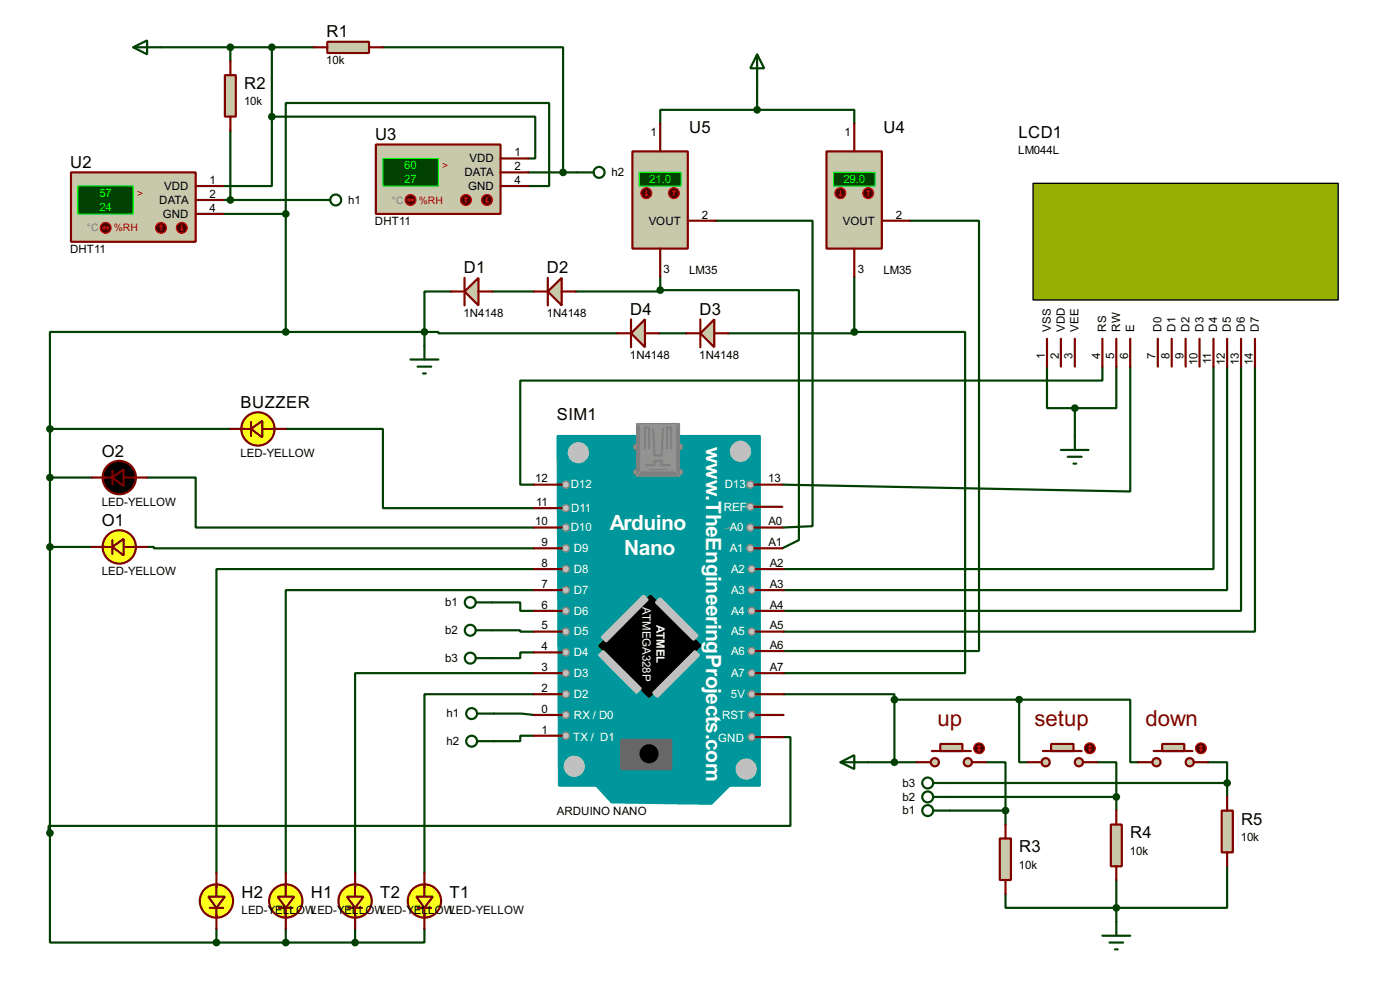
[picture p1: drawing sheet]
<svg xmlns="http://www.w3.org/2000/svg" width="256mm" height="180mm" viewBox="0 0 256 180" stroke-linecap="round" stroke-linejoin="round" font-family="sans-serif">
<g fill="none" stroke="#004000" stroke-width=".4">
<path d="M29.5 8.7h28M42.2 8.7v2.5M49.8 8.7v12.7M70.2 8.7h33v22.9M138.7 15v5.1M40.9 39.2h11.5M40.9 36.6h16.6M42.2 23.9v12.7M49.8 21.4v12.7h-8.9M49.8 21.4h48.3v7.6h-1.3M52.4 39.2v21.6M96.8 34.1h3.8v-15.2h-48.2v20.3"/>
<path d="M96.8 31.6h8.9M138.7 20.1h-17.7v2.6M138.7 20.1h17.8v2.6M82.6 53.4h-4.8v7.4M90.2 53.4h7.6M121 53.1v.3h-15.5M121 53.1h25.4v45.8l-3.1 1.5M121 50.6v2.5M131.1 40.4h17.8v55.9l-5.6 .3M156.5 50.6v10.2M166.7 40.4h12.7v78.8h-35.8M9.2 78.5v74"/>
<path d="M9.2 78.5h33M52.4 78.5h17.8v14.5h27.6M52.4 60.8h-43.2v17.7M52.4 60.8h25.4M77.8 60.8h2.5v.2h32.8M77.8 60.8v2.5M120.7 61h5.1M156.5 60.8v.2h-23.1M156.5 60.8h20.3v62.4h-33.2M191.8 67.1v7.6h5.1M196.9 74.7v5.1M202 67.1v2.6h-106.7v19h2.5"/>
<path d="M204.5 67.1v7.6h-7.6M207.1 67.1v22.9l-63.8-1.3M222.3 67.1v37.1h-78.7M224.8 67.1v40.9h-81.2M227.4 67.1v44.7h-83.8M229.9 67.1v48.5h-86.3M9.2 87.4h7.6M27 87.4h8.9v9.2h61.9M9.2 100.1h7.6M27 100.1h1.2v.3h69.6M90.2 110.3h5.1v1.5h2.5M90.2 115.4h5.1v.2h2.5"/>
<path d="M97.8 108h-45.4v51.8M97.8 104.2h-58.1v55.6M97.8 119.4h-2.5v1.1h-5.1M90.5 130.6h5.1l2.2 .3M97.8 127.1h-20v32.7M97.8 123.2h-32.7v36.6M97.8 134.7h-2.5v1h-4.8M143.6 134.9h1.2v16.3h-135.9v1.3h.3M143.6 127.1h20.3v1M159.1 139.5h8.8M163.9 128.1h22.8M163.9 128.1v11.4"/>
<path d="M180.6 139.5h3.6v8.9M186.7 128.1v11.4h1.6M186.7 128.1h20.4v11.4h1.5M201 139.5h3.5v6.4M221.3 139.5h3.5v3.8M9.2 152.5v20h30.5M174 143.3h50.8M174 145.9h30.5M174 148.4h10.2M184.2 148.4v2.5M204.5 145.9v2.5M224.8 158.6v7.6h-40.6v-2.6"/>
<path d="M224.8 143.3v2.6M39.7 172.5h25.4M39.7 170v2.5M52.4 170v2.5M65.1 170v2.5M77.8 170v2.5h-12.7M204.5 161.1v7.6"/>
</g>
<path d="M189.3 33.6h55.9v21.3h-55.9z" fill="#96af00" stroke="#000" stroke-width=".25"/>
<g fill="none" stroke="#800000" stroke-width=".4">
<path d="M191.8 62v5.1M194.4 62v5.1M196.9 62v5.1M202 62v5.1M204.5 62v5.1M207.1 62v5.1M212.1 62v5.1M214.7 62v5.1M217.2 62v5.1M219.8 62v5.1M222.3 62v5.1M224.8 62v5.1"/>
<path d="M227.4 62v5.1M229.9 62v5.1"/>
</g>
<path d="M13 31.6h22.9v12.7h-22.9z" fill="#c8c8aa" stroke="#800000" stroke-width=".4"/>
<path d="M14.3 34.1h10.1v5.1h-10.1z" fill="#004000" stroke="#0f0" stroke-width=".2"/>
<path d="M35.9 36.6h5M35.9 34.1h5M35.9 39.2h5" fill="none" stroke="#800000" stroke-width=".4"/>
<circle cx="29.5" cy="41.7" r="1" fill="#400000" stroke="#f00" stroke-width=".2"/>
<path d="M29.5 41.2l.3 .3M29.5 41.2l-.2 .3M29.5 41.2v1" fill="none" stroke="#f00" stroke-width=".2"/>
<circle cx="33.3" cy="41.7" r="1" fill="#400000" stroke="#f00" stroke-width=".2"/>
<path d="M33.1 42l.2 .2M33.3 41.2v1M33.6 42l-.3 .2" fill="none" stroke="#f00" stroke-width=".2"/>
<circle cx="19.3" cy="41.7" r="1" fill="#400000" stroke="#f00" stroke-width=".2"/>
<path d="M18.9 41.7h1M18.9 41.7l.2 .3M19.1 41.5l-.2 .2M19.6 41.5l.3 .2M19.9 41.7l-.3 .3" fill="none" stroke="#f00" stroke-width=".2"/>
<path d="M68.9 26.5h22.8v12.7h-22.8z" fill="#c8c8aa" stroke="#800000" stroke-width=".4"/>
<path d="M70.2 29h10.1v5.1h-10.1z" fill="#004000" stroke="#0f0" stroke-width=".2"/>
<path d="M91.7 31.6h5.1M91.7 29h5.1M91.7 34.1h5.1" fill="none" stroke="#800000" stroke-width=".4"/>
<circle cx="85.3" cy="36.6" r="1" fill="#400000" stroke="#f00" stroke-width=".2"/>
<path d="M85.4 36.1l.3 .3M85.4 36.1l-.3 .3M85.4 36.1v1" fill="none" stroke="#f00" stroke-width=".2"/>
<circle cx="89.2" cy="36.6" r="1" fill="#400000" stroke="#f00" stroke-width=".2"/>
<path d="M89 36.9l.2 .2M89.2 36.1v1M89.5 36.9l-.3 .2" fill="none" stroke="#f00" stroke-width=".2"/>
<circle cx="75.2" cy="36.6" r="1" fill="#400000" stroke="#f00" stroke-width=".2"/>
<path d="M74.7 36.6h1M74.7 36.6l.3 .3M75 36.4l-.3 .2M75.5 36.4l.2 .2M75.7 36.6l-.2 .3" fill="none" stroke="#f00" stroke-width=".2"/>
<path d="M24.4 8.7l2.6-1.3v2.6zM24.4 8.7h5.1" fill="none" stroke="#004000" stroke-width=".4"/>
<path d="M151.4 27.7h10.2v17.8h-10.2z" fill="#c8c8aa" stroke="#800000" stroke-width=".4"/>
<path d="M152.7 31.6h7.6v2.5h-7.6z" fill="#004000" stroke="#0f0" stroke-width=".2"/>
<path d="M156.5 22.7v5M156.5 45.5v5.1M161.6 40.4h5.1" fill="none" stroke="#800000" stroke-width=".4"/>
<circle cx="159" cy="35.4" r="1" fill="#400000" stroke="#f00" stroke-width=".2"/>
<path d="M159.1 34.9l-.3 .2M159.1 34.9l.2 .2M159.1 34.9v1" fill="none" stroke="#f00" stroke-width=".2"/>
<circle cx="153.9" cy="35.4" r="1" fill="#400000" stroke="#f00" stroke-width=".2"/>
<path d="M153.7 35.6l.3 .3M154 34.9v1M154.2 35.6l-.2 .3" fill="none" stroke="#f00" stroke-width=".2"/>
<path d="M115.9 27.7h10.1v17.8h-10.1z" fill="#c8c8aa" stroke="#800000" stroke-width=".4"/>
<path d="M117.1 31.6h7.7v2.5h-7.7z" fill="#004000" stroke="#0f0" stroke-width=".2"/>
<path d="M121 22.7v5M121 45.5v5.1M126 40.4h5.1" fill="none" stroke="#800000" stroke-width=".4"/>
<circle cx="123.4" cy="35.4" r="1" fill="#400000" stroke="#f00" stroke-width=".2"/>
<path d="M123.5 34.9l-.3 .2M123.5 34.9l.3 .2M123.5 34.9v1" fill="none" stroke="#f00" stroke-width=".2"/>
<circle cx="118.4" cy="35.4" r="1" fill="#400000" stroke="#f00" stroke-width=".2"/>
<path d="M118.2 35.6l.2 .3M118.4 34.9v1M118.7 35.6l-.3 .3" fill="none" stroke="#f00" stroke-width=".2"/>
<g fill="#c8c8aa" stroke="#800000" stroke-width=".4">
<circle cx="177.3" cy="139.5" r=".75"/>
<circle cx="171.2" cy="139.5" r=".75"/>
</g>
<path d="M170.7 137.5h7.2" fill="none" stroke="#800000" stroke-width=".4"/>
<path d="M172.3 136.2h4v1.3h-4z" fill="#c8c8aa" stroke="#800000" stroke-width=".4"/>
<path d="M167.9 139.5h2.6M178.1 139.5h2.5" fill="none" stroke="#800000" stroke-width=".4"/>
<circle cx="179.3" cy="137" r="1" fill="#400000" stroke="#f00" stroke-width=".2"/>
<path d="M179.1 137.2l.3 .3M179.4 136.5v1M179.4 136.5l-.3 .2M179.4 136.5l.2 .2M179.6 137.2l-.2 .3" fill="none" stroke="#f00" stroke-width=".2"/>
<g fill="#c8c8aa" stroke="#800000" stroke-width=".4">
<circle cx="197.6" cy="139.5" r=".75"/>
<circle cx="191.5" cy="139.5" r=".75"/>
</g>
<path d="M191.1 137.5h7.1" fill="none" stroke="#800000" stroke-width=".4"/>
<path d="M192.6 136.2h4.1v1.3h-4.1z" fill="#c8c8aa" stroke="#800000" stroke-width=".4"/>
<path d="M188.3 139.5h2.5M198.4 139.5h2.6" fill="none" stroke="#800000" stroke-width=".4"/>
<circle cx="199.6" cy="137" r="1" fill="#400000" stroke="#f00" stroke-width=".2"/>
<path d="M199.4 137.2l.3 .3M199.7 136.5v1M199.7 136.5l-.3 .2M199.7 136.5l.3 .2M200 137.2l-.3 .3" fill="none" stroke="#f00" stroke-width=".2"/>
<g fill="#c8c8aa" stroke="#800000" stroke-width=".4">
<circle cx="217.9" cy="139.5" r=".75"/>
<circle cx="211.8" cy="139.5" r=".75"/>
</g>
<path d="M211.4 137.5h7.1" fill="none" stroke="#800000" stroke-width=".4"/>
<path d="M212.9 136.2h4.1v1.3h-4.1z" fill="#c8c8aa" stroke="#800000" stroke-width=".4"/>
<path d="M208.6 139.5h2.5M218.7 139.5h2.6" fill="none" stroke="#800000" stroke-width=".4"/>
<circle cx="220" cy="137" r="1" fill="#400000" stroke="#f00" stroke-width=".2"/>
<path d="M219.8 137.2l.2 .3M220 136.5v1M220 136.5l-.2 .2M220 136.5l.3 .2M220.3 137.2l-.3 .3" fill="none" stroke="#f00" stroke-width=".2"/>
<path d="M154 139.5l2.5-1.3v2.6zM154 139.5h5.1" fill="none" stroke="#004000" stroke-width=".4"/>
<circle cx="77.7" cy="164.9" r="3.1" fill="#ffff1c" stroke="#800000" stroke-width=".4"/>
<path d="M76.5 166.2h2.5M77.8 161.9v2.2M77.8 166.2v1.7" fill="none" stroke="#800000" stroke-width=".4"/>
<path d="M76.3 164.1h3l-1.5 2.1z" fill="#ffff2f" stroke="#800000" stroke-width=".4"/>
<path d="M77.8 159.8v2.6M77.8 167.4v2.6" fill="none" stroke="#800000" stroke-width=".4"/>
<circle cx="65" cy="164.9" r="3.1" fill="#ffff1c" stroke="#800000" stroke-width=".4"/>
<path d="M63.8 166.2h2.5M65.1 161.9v2.2M65.1 166.2v1.7" fill="none" stroke="#800000" stroke-width=".4"/>
<path d="M63.6 164.1h3l-1.5 2.1z" fill="#ffff2f" stroke="#800000" stroke-width=".4"/>
<path d="M65.1 159.8v2.6M65.1 167.4v2.6" fill="none" stroke="#800000" stroke-width=".4"/>
<circle cx="52.3" cy="164.9" r="3.1" fill="#ffff1c" stroke="#800000" stroke-width=".4"/>
<path d="M51.1 166.2h2.5M52.4 161.9v2.2M52.4 166.2v1.7" fill="none" stroke="#800000" stroke-width=".4"/>
<path d="M50.9 164.1h3l-1.5 2.1z" fill="#ffff2f" stroke="#800000" stroke-width=".4"/>
<path d="M52.4 159.8v2.6M52.4 167.4v2.6" fill="none" stroke="#800000" stroke-width=".4"/>
<circle cx="39.6" cy="164.9" r="3.1" fill="#ffff1c" stroke="#800000" stroke-width=".4"/>
<path d="M38.4 166.2h2.5M39.7 161.9v2.2M39.7 166.2v1.7" fill="none" stroke="#800000" stroke-width=".4"/>
<path d="M38.2 164.1h3l-1.5 2.1z" fill="#ffff2f" stroke="#800000" stroke-width=".4"/>
<path d="M39.7 159.8v2.6M39.7 167.4v2.6" fill="none" stroke="#800000" stroke-width=".4"/>
<circle cx="21.8" cy="100.1" r="3.1" fill="#ffff1c" stroke="#800000" stroke-width=".4"/>
<path d="M20.6 98.9v2.5M18.9 100.1h1.7M22.7 100.1h2.2" fill="none" stroke="#800000" stroke-width=".4"/>
<path d="M20.6 100.1l2.1-1.5v3.1z" fill="#ffff2f" stroke="#800000" stroke-width=".4"/>
<path d="M16.8 87.4h3.8M20.6 86.2v2.5M22.7 87.4h4.3M16.8 100.1h2.6M24.4 100.1h2.6" fill="none" stroke="#800000" stroke-width=".4"/>
<g fill="#000" stroke="#800000" stroke-width=".4">
<path d="M20.6 87.4l2.1-1.5v3.1z"/>
<circle cx="21.8" cy="87.4" r="3.1"/>
</g>
<path d="M20.9 87.4h2M21.4 86.9h1v1h-1zM21.9 86.4v2" fill="none" stroke="#000040" stroke-width=".2"/>
<g fill="#004000" stroke="#004000" stroke-width=".4">
<circle cx="65" cy="172.5" r=".5"/>
<circle cx="52.3" cy="172.5" r=".5"/>
</g>
<circle cx="47.2" cy="78.5" r="3.1" fill="#ffff1c" stroke="#800000" stroke-width=".4"/>
<path d="M44.3 78.5h1.7M46 77.3v2.5M48.1 78.5h2.2" fill="none" stroke="#800000" stroke-width=".4"/>
<path d="M46 78.5l2.1-1.5v3.1z" fill="#ffff2f" stroke="#800000" stroke-width=".4"/>
<path d="M42.2 78.5h2.6M49.8 78.5h2.6" fill="none" stroke="#800000" stroke-width=".4"/>
<g fill="#004000" stroke="#004000" stroke-width=".4">
<circle cx="9.1" cy="100.1" r=".5"/>
<circle cx="39.6" cy="172.5" r=".5"/>
</g>
<path d="M102.2 79.8h37v64h-5.5l-3.3 3.3-18.3-.2-2.8-3.1h-6.9z" fill-rule="evenodd" fill="#00979c" stroke="#00979c" stroke-width=".4"/>
<g fill="#000" stroke="#000" stroke-width=".4">
<path d="M109.8 118.2l9.4-9.2 9.1 9.2-9.4 9.4z" fill-rule="evenodd"/>
<circle cx="118.9" cy="138" r="1.55"/>
</g>
<g fill="#c0c0c0" stroke="#c0c0c0" stroke-width=".4">
<path d="M120.2 110.3l.8-.8 6.8 6.9-.7 .7z" fill-rule="evenodd"/>
<path d="M109.8 119.9l.7-.7 6.9 6.8-.8 .8z" fill-rule="evenodd"/>
<path d="M110.3 116.6l7.6-7.6 .8 .8-7.6 7.6z" fill-rule="evenodd"/>
<path d="M127.3 119.2l.8 .7-7.6 7.7-.8-.8z" fill-rule="evenodd"/>
</g>
<path d="M113.8 135.4h9.2v5.4h-9.2z" fill="#686767" stroke="#686767" stroke-width=".4"/>
<path d="M133.7 96.6l-.8 .2" fill="none" stroke="#939393" stroke-width=".18"/>
<circle cx="136.7" cy="140.8" r="1.85" fill="#c0c0c0" stroke="#c0c0c0" stroke-width=".18"/>
<g fill="#c0c0c0" stroke="#808080" stroke-width=".25">
<circle cx="103.6" cy="93" r=".65"/>
<circle cx="103.6" cy="88.7" r=".65"/>
<circle cx="103.6" cy="96.6" r=".65"/>
<circle cx="103.6" cy="100.4" r=".65"/>
<circle cx="103.6" cy="108" r=".65"/>
<circle cx="103.6" cy="104.2" r=".65"/>
<circle cx="103.6" cy="111.8" r=".65"/>
<circle cx="103.6" cy="115.6" r=".65"/>
<circle cx="103.6" cy="123.2" r=".65"/>
<circle cx="103.6" cy="119.4" r=".65"/>
<circle cx="103.6" cy="127.1" r=".65"/>
<circle cx="103.6" cy="130.9" r=".65"/>
<circle cx="103.6" cy="134.7" r=".65"/>
<circle cx="137.4" cy="88.7" r=".65"/>
<circle cx="137.4" cy="92.8" r=".65"/>
<circle cx="137.4" cy="96.6" r=".65"/>
<circle cx="137.7" cy="104.2" r=".65"/>
<circle cx="137.4" cy="100.4" r=".65"/>
<circle cx="137.7" cy="108" r=".65"/>
<circle cx="137.7" cy="111.8" r=".65"/>
<circle cx="137.7" cy="119.2" r=".65"/>
<circle cx="137.7" cy="115.6" r=".65"/>
<circle cx="137.7" cy="123.2" r=".65"/>
<circle cx="137.7" cy="127.1" r=".65"/>
<circle cx="137.7" cy="134.9" r=".65"/>
<circle cx="137.7" cy="130.9" r=".65"/>
</g>
<circle cx="105.2" cy="140.3" r="1.85" fill="#c0c0c0" stroke="#c0c0c0" stroke-width=".18"/>
<g fill="#939393" stroke="#757575" stroke-width=".18">
<circle cx="116.6" cy="81.8" r=".55"/>
<circle cx="116.6" cy="86.4" r=".55"/>
</g>
<g fill="#939393" stroke="#808080" stroke-width=".18">
<circle cx="124.5" cy="81.8" r=".55"/>
<circle cx="124.5" cy="86.4" r=".55"/>
</g>
<path d="M116.6 77.5h7.9v9.7h-7.9z" fill="#808080" stroke="#808080" stroke-width=".18"/>
<path d="M117.4 77.8h6.4v8.4h-6.4z" fill="#939393" stroke="#939393" stroke-width=".18"/>
<path d="M116.6 77.5l.8 .3M124.5 77.5l-.7 .3M117.4 86.2l-.8 1M123.8 86.2l.7 1" fill="none" stroke="#939393" stroke-width=".18"/>
<path d="M119.7 78.5l.2 4.9h1.3M121.5 78.5l-.3 4.6M118.2 82.1v-3.8h.7v3.8M118.4 85.1h1.5v-.7h1.3v.7h1.5M122.2 82.1v-3.8h.8v3.8" fill="none" stroke="#808080" stroke-width=".4"/>
<path d="M118.9 85.9h3.3" fill="none" stroke="#808080" stroke-width=".2"/>
<g fill="#c0c0c0" stroke="#c0c0c0" stroke-width=".18">
<circle cx="105.9" cy="82.9" r="1.85"/>
<circle cx="135.6" cy="82.6" r="1.85"/>
</g>
<g fill="none" stroke="#800000" stroke-width=".4">
<path d="M97.8 96.6h5.1M97.8 93h5.1M97.8 88.7h5.1M138.2 96.6h5.1M138.2 88.7h5.1M138.2 92.8h5.1M97.8 119.4h5.1M97.8 115.6h5.1M97.8 111.8h5.1M97.8 108h5.1M97.8 104.2h5.1M97.8 100.4h5.1"/>
<path d="M138.2 100.4h5.1M138.5 115.6h5.1M138.5 111.8h5.1M138.5 108h5.1M138.5 104.2h5.1M138.5 119.2h5.1M97.8 130.9h5.1M97.8 134.7h5.1M97.8 127.1h5.1M97.8 123.2h5.1M138.5 130.9h5.1M138.5 127.1h5.1"/>
<path d="M138.5 123.2h5.1M138.5 134.9h5.1"/>
</g>
<path d="M85.1 53.4l2.6-2.5v5z" fill="#c8c8aa" stroke="#800000" stroke-width=".4"/>
<path d="M82.6 53.4h2.5M85.1 50.9v5M87.7 53.4h2.5" fill="none" stroke="#800000" stroke-width=".4"/>
<path d="M100.4 53.4l2.5-2.5v5z" fill="#c8c8aa" stroke="#800000" stroke-width=".4"/>
<path d="M97.8 53.4h2.6M100.4 50.9v5M102.9 53.4h2.6" fill="none" stroke="#800000" stroke-width=".4"/>
<path d="M128.3 61l2.6-2.5v5.1z" fill="#c8c8aa" stroke="#800000" stroke-width=".4"/>
<path d="M128.3 58.5v5.1M125.8 61h2.5M130.9 61h2.5" fill="none" stroke="#800000" stroke-width=".4"/>
<path d="M115.6 61l2.6-2.5v5.1z" fill="#c8c8aa" stroke="#800000" stroke-width=".4"/>
<path d="M115.6 58.5v5.1M113.1 61h2.5M118.2 61h2.5" fill="none" stroke="#800000" stroke-width=".4"/>
<path d="M138.7 10l1.3 2.5h-2.5zM138.7 10v5M75.2 65.8h5.1M76.5 67.1h2.5M77.5 68.4h.5M77.8 63.3v2.5" fill="none" stroke="#004000" stroke-width=".4"/>
<g fill="#004000" stroke="#004000" stroke-width=".4">
<circle cx="138.7" cy="20.1" r=".5"/>
<circle cx="156.5" cy="60.8" r=".5"/>
<circle cx="120.9" cy="53.1" r=".5"/>
<circle cx="77.7" cy="60.8" r=".5"/>
<circle cx="9.1" cy="87.4" r=".5"/>
<circle cx="52.3" cy="39.2" r=".5"/>
</g>
<path d="M60 7.7h7.6v2h-7.6z" fill="#c8c8aa" stroke="#800000" stroke-width=".4"/>
<path d="M57.5 8.7h2.5M67.6 8.7h2.6" fill="none" stroke="#800000" stroke-width=".4"/>
<path d="M41.2 13.8h2v7.6h-2z" fill="#c8c8aa" stroke="#800000" stroke-width=".4"/>
<path d="M42.2 11.2v2.6M42.2 21.4v2.5" fill="none" stroke="#800000" stroke-width=".4"/>
<g fill="#004000" stroke="#004000" stroke-width=".4">
<circle cx="49.8" cy="21.4" r=".5"/>
<circle cx="42.2" cy="8.7" r=".5"/>
<circle cx="49.8" cy="8.7" r=".5"/>
<circle cx="42.2" cy="36.6" r=".5"/>
<circle cx="103.1" cy="31.6" r=".5"/>
<circle cx="9.1" cy="78.5" r=".5"/>
<circle cx="52.3" cy="60.8" r=".5"/>
</g>
<g fill="none" stroke="#004000" stroke-width=".4">
<path d="M57.5 36.6h3M105.7 31.6h3.1M87.2 110.3h3M87.2 115.4h3M87.2 120.5h3M87.4 130.6h3.1M87.4 135.7h3.1"/>
<circle cx="61.5" cy="36.6" r="1"/>
<circle cx="109.7" cy="31.6" r="1"/>
<circle cx="86.1" cy="110.3" r="1"/>
<circle cx="86.1" cy="115.4" r="1"/>
<circle cx="86.1" cy="120.5" r="1"/>
<circle cx="86.4" cy="135.7" r="1"/>
<circle cx="86.4" cy="130.6" r="1"/>
</g>
<path d="M183.2 153.5h2v7.6h-2z" fill="#c8c8aa" stroke="#800000" stroke-width=".4"/>
<path d="M184.2 150.9v2.6M184.2 161.1v2.5" fill="none" stroke="#800000" stroke-width=".4"/>
<path d="M203.5 150.9h2v7.7h-2z" fill="#c8c8aa" stroke="#800000" stroke-width=".4"/>
<path d="M204.5 148.4v2.5M204.5 158.6v2.5" fill="none" stroke="#800000" stroke-width=".4"/>
<path d="M223.8 148.4h2.1v7.6h-2.1z" fill="#c8c8aa" stroke="#800000" stroke-width=".4"/>
<path d="M224.8 145.9v2.5M224.8 156v2.6" fill="none" stroke="#800000" stroke-width=".4"/>
<g fill="#004000" stroke="#004000" stroke-width=".4">
<circle cx="163.8" cy="139.5" r=".5"/>
<circle cx="186.7" cy="128.1" r=".5"/>
<circle cx="204.5" cy="166.2" r=".5"/>
<circle cx="224.8" cy="143.3" r=".5"/>
<circle cx="204.5" cy="145.9" r=".5"/>
<circle cx="184.2" cy="148.4" r=".5"/>
<circle cx="196.9" cy="74.7" r=".5"/>
<circle cx="9.1" cy="152.5" r=".5"/>
<circle cx="163.8" cy="128.1" r=".5"/>
</g>
<g fill="none" stroke="#004000" stroke-width=".4">
<path d="M196.9 79.8v2.6M194.4 82.4h5M195.6 83.6h2.6M196.7 84.9h.5M171 143.3h3M171 145.9h3M171 148.4h3M202 171.3h5.1M203.3 172.5h2.5M204.3 173.8h.5M204.5 168.7v2.6"/>
<circle cx="169.9" cy="145.9" r="1"/>
<circle cx="169.9" cy="143.3" r="1"/>
<circle cx="169.9" cy="148.4" r="1"/>
</g>
<g font-size="4.6" fill="#800000">
<text x="171.8" y="133">up</text>
<text x="189.5" y="133">setup</text>
<text x="209.9" y="133">down</text>
</g>
<g font-size="4.3" fill="#fff">
<text x="129.4" y="81.8" transform="rotate(90 129.4 81.8)">www.TheEngineeringProjects.com</text>
<text x="111.7" y="97.1">Arduino</text>
<text x="114.3" y="101.6">Nano</text>
</g>
<g font-size="3.4">
<text x="59.8" y="6.9">R1</text>
<text x="44.8" y="16.3">R2</text>
<text x="68.7" y="25.7">U3</text>
<text x="126.3" y="24.3">U5</text>
<text x="161.9" y="24.3">U4</text>
<text x="186.6" y="25.2">LCD1</text>
<text x="12.9" y="30.7">U2</text>
<text x="85" y="50.1">D1</text>
<text x="100.2" y="50.1">D2</text>
<text x="115.5" y="57.7">D4</text>
<text x="128.2" y="57.7">D3</text>
<text x="44.1" y="74.7">BUZZER</text>
<text x="102" y="76.9">SIM1</text>
<text x="18.7" y="83.6">O2</text>
<text x="18.7" y="96.3">O1</text>
<text x="207.1" y="153.5">R4</text>
<text x="227.4" y="150.9">R5</text>
<text x="186.7" y="156">R3</text>
<text x="44.3" y="164.4">H2</text>
<text x="57" y="164.4">H1</text>
<text x="69.7" y="164.4">T2</text>
<text x="82.4" y="164.4">T1</text>
</g>
<g font-size="2.4">
<text x="59.8" y="11.8">10k</text>
<text x="44.7" y="19.2">10k</text>
<text x="86" y="29.7">VDD</text>
<text x="94.3" y="28.6">1</text>
<text x="119.2" y="24.8">1</text>
<text x="154.7" y="24.8">1</text>
<text x="186.5" y="28.2">LM044L</text>
<text x="30.1" y="34.7">VDD</text>
<text x="38.4" y="33.7">1</text>
<text x="85.1" y="32.3">DATA</text>
<text x="85.7" y="34.7">GND</text>
<text x="94.3" y="31.2">2</text>
<text x="94.3" y="33.7">4</text>
<text x="112.1" y="32.3">h2</text>
<text x="29.2" y="37.3">DATA</text>
<text x="29.8" y="39.9">GND</text>
<text x="38.4" y="36.2">2</text>
<text x="38.4" y="38.8">4</text>
<text x="63.8" y="37.3">h1</text>
<text x="68.7" y="41.3">DHT11</text>
<text x="118.8" y="41.1">VOUT</text>
<text x="128.6" y="40">2</text>
<text x="154.4" y="41.1">VOUT</text>
<text x="164.1" y="40">2</text>
<text x="12.8" y="46.4">DHT11</text>
<text x="121.6" y="50">3</text>
<text x="126.2" y="50.1">LM35</text>
<text x="157.2" y="50">3</text>
<text x="161.8" y="50.1">LM35</text>
<text x="84.9" y="58">1N4148</text>
<text x="100.2" y="58">1N4148</text>
<text x="115.4" y="65.6">1N4148</text>
<text x="128.1" y="65.6">1N4148</text>
<text x="191.4" y="65.7" transform="rotate(-90 191.4 65.7)">1</text>
<text x="192.5" y="60.7" transform="rotate(-90 192.5 60.7)">VSS</text>
<text x="194" y="65.7" transform="rotate(-90 194 65.7)">2</text>
<text x="195.1" y="60.7" transform="rotate(-90 195.1 60.7)">VDD</text>
<text x="196.5" y="65.7" transform="rotate(-90 196.5 65.7)">3</text>
<text x="197.6" y="60.7" transform="rotate(-90 197.6 60.7)">VEE</text>
<text x="201.6" y="65.7" transform="rotate(-90 201.6 65.7)">4</text>
<text x="202.7" y="60.7" transform="rotate(-90 202.7 60.7)">RS</text>
<text x="204.1" y="65.7" transform="rotate(-90 204.1 65.7)">5</text>
<text x="205.2" y="60.7" transform="rotate(-90 205.2 60.7)">RW</text>
<text x="206.7" y="65.7" transform="rotate(-90 206.7 65.7)">6</text>
<text x="207.8" y="60.7" transform="rotate(-90 207.8 60.7)">E</text>
<text x="211.7" y="65.7" transform="rotate(-90 211.7 65.7)">7</text>
<text x="212.8" y="60.7" transform="rotate(-90 212.8 60.7)">D0</text>
<text x="214.3" y="65.7" transform="rotate(-90 214.3 65.7)">8</text>
<text x="215.4" y="60.7" transform="rotate(-90 215.4 60.7)">D1</text>
<text x="216.8" y="65.7" transform="rotate(-90 216.8 65.7)">9</text>
<text x="217.9" y="60.7" transform="rotate(-90 217.9 60.7)">D2</text>
<text x="220.5" y="60.7" transform="rotate(-90 220.5 60.7)">D3</text>
<text x="223" y="60.7" transform="rotate(-90 223 60.7)">D4</text>
<text x="225.5" y="60.7" transform="rotate(-90 225.5 60.7)">D5</text>
<text x="228.1" y="60.7" transform="rotate(-90 228.1 60.7)">D6</text>
<text x="230.6" y="60.7" transform="rotate(-90 230.6 60.7)">D7</text>
<text x="219.4" y="66.9" transform="rotate(-90 219.4 66.9)">10</text>
<text x="221.9" y="66.7" transform="rotate(-90 221.9 66.7)">11</text>
<text x="224.4" y="66.8" transform="rotate(-90 224.4 66.8)">12</text>
<text x="227" y="66.8" transform="rotate(-90 227 66.8)">13</text>
<text x="229.5" y="66.9" transform="rotate(-90 229.5 66.9)">14</text>
<text x="44" y="83.6">LED-YELLOW</text>
<text x="98.1" y="88.3">12</text>
<text x="140.8" y="88.3">13</text>
<text x="18.6" y="92.6">LED-YELLOW</text>
<text x="98.2" y="92.6">11</text>
<text x="98.1" y="96.2">10</text>
<text x="99.2" y="100">9</text>
<text x="140.8" y="100">A1</text>
<text x="140.8" y="96.2">A0</text>
<text x="18.6" y="105.3">LED-YELLOW</text>
<text x="99.2" y="107.6">7</text>
<text x="99.2" y="103.8">8</text>
<text x="141" y="107.6">A3</text>
<text x="141" y="103.8">A2</text>
<text x="81.6" y="111">b1</text>
<text x="99.2" y="111.4">6</text>
<text x="141" y="111.4">A4</text>
<text x="81.6" y="116.1">b2</text>
<text x="99.2" y="119">4</text>
<text x="99.2" y="115.2">5</text>
<text x="141" y="115.2">A5</text>
<text x="141" y="118.8">A6</text>
<text x="81.6" y="121.2">b3</text>
<text x="99.2" y="122.8">3</text>
<text x="141" y="122.8">A7</text>
<text x="81.8" y="131.3">h1</text>
<text x="99.2" y="130.5">0</text>
<text x="99.2" y="126.7">2</text>
<text x="81.8" y="136.4">h2</text>
<text x="99.2" y="134.3">1</text>
<text x="102" y="149.2">ARDUINO NANO</text>
<text x="165.4" y="144">b3</text>
<text x="165.4" y="146.6">b2</text>
<text x="165.4" y="149.1">b1</text>
<text x="227.3" y="153.9">10k</text>
<text x="186.7" y="159">10k</text>
<text x="207" y="156.4">10k</text>
<text x="44.2" y="167.4">LED-YELLOWLED-YELLOWLED-YELLOWLED-YELLOW</text>
</g>
<g font-size="2.4" fill="#0f0">
<text x="74.1" y="31">60</text>
<text x="74.1" y="33.5">27</text>
<text x="119" y="33.5">21.0</text>
<text x="154.5" y="33.5">29.0</text>
<text x="18.2" y="36">57</text>
<text x="18.2" y="38.6">24</text>
</g>
<g font-size="2.4" fill="#fff">
<text x="104.6" y="89.4">D12</text>
<text x="132.8" y="89.4">D13</text>
<text x="104.6" y="93.7">D11</text>
<text x="132.6" y="93.5">REF</text>
<text x="104.6" y="97.3">D10</text>
<text x="105.1" y="101.1">D9</text>
<text x="133.7" y="101.1">A1</text>
<text x="133.7" y="97.3">A0</text>
<text x="105.1" y="104.9">D8</text>
<text x="133.9" y="104.9">A2</text>
<text x="105.1" y="108.7">D7</text>
<text x="105.1" y="112.5">D6</text>
<text x="117.7" y="111.1" transform="rotate(90 117.7 111.1)">ATMEGA328P</text>
<text x="133.9" y="112.5">A4</text>
<text x="133.9" y="108.7">A3</text>
<text x="105.1" y="116.3">D5</text>
<text x="120.3" y="114.4" transform="rotate(90 120.3 114.4)">ATMEL</text>
<text x="133.9" y="119.9">A6</text>
<text x="133.9" y="116.3">A5</text>
<text x="105.1" y="120.1">D4</text>
<text x="105.1" y="123.9">D3</text>
<text x="133.9" y="123.9">A7</text>
<text x="105.1" y="127.8">D2</text>
<text x="105.1" y="131.6">RX / D0</text>
<text x="132.3" y="131.6">RST</text>
<text x="133.9" y="127.8">5V</text>
<text x="105" y="135.6">TX / D1</text>
<text x="131.6" y="135.9">GND</text>
</g>
<g font-size="2.1" fill="#c00000">
<text x="25.2" y="36">&gt;</text>
<text x="81" y="30.9">&gt;</text>
<text x="76.7" y="37.2">%RH</text>
<text x="20.9" y="42.3">%RH</text>
</g>
<g font-size="2.1" fill="#808080">
<text x="71.8" y="37.2">°C</text>
<text x="15.9" y="42.3">°C</text>
</g>
</svg>
